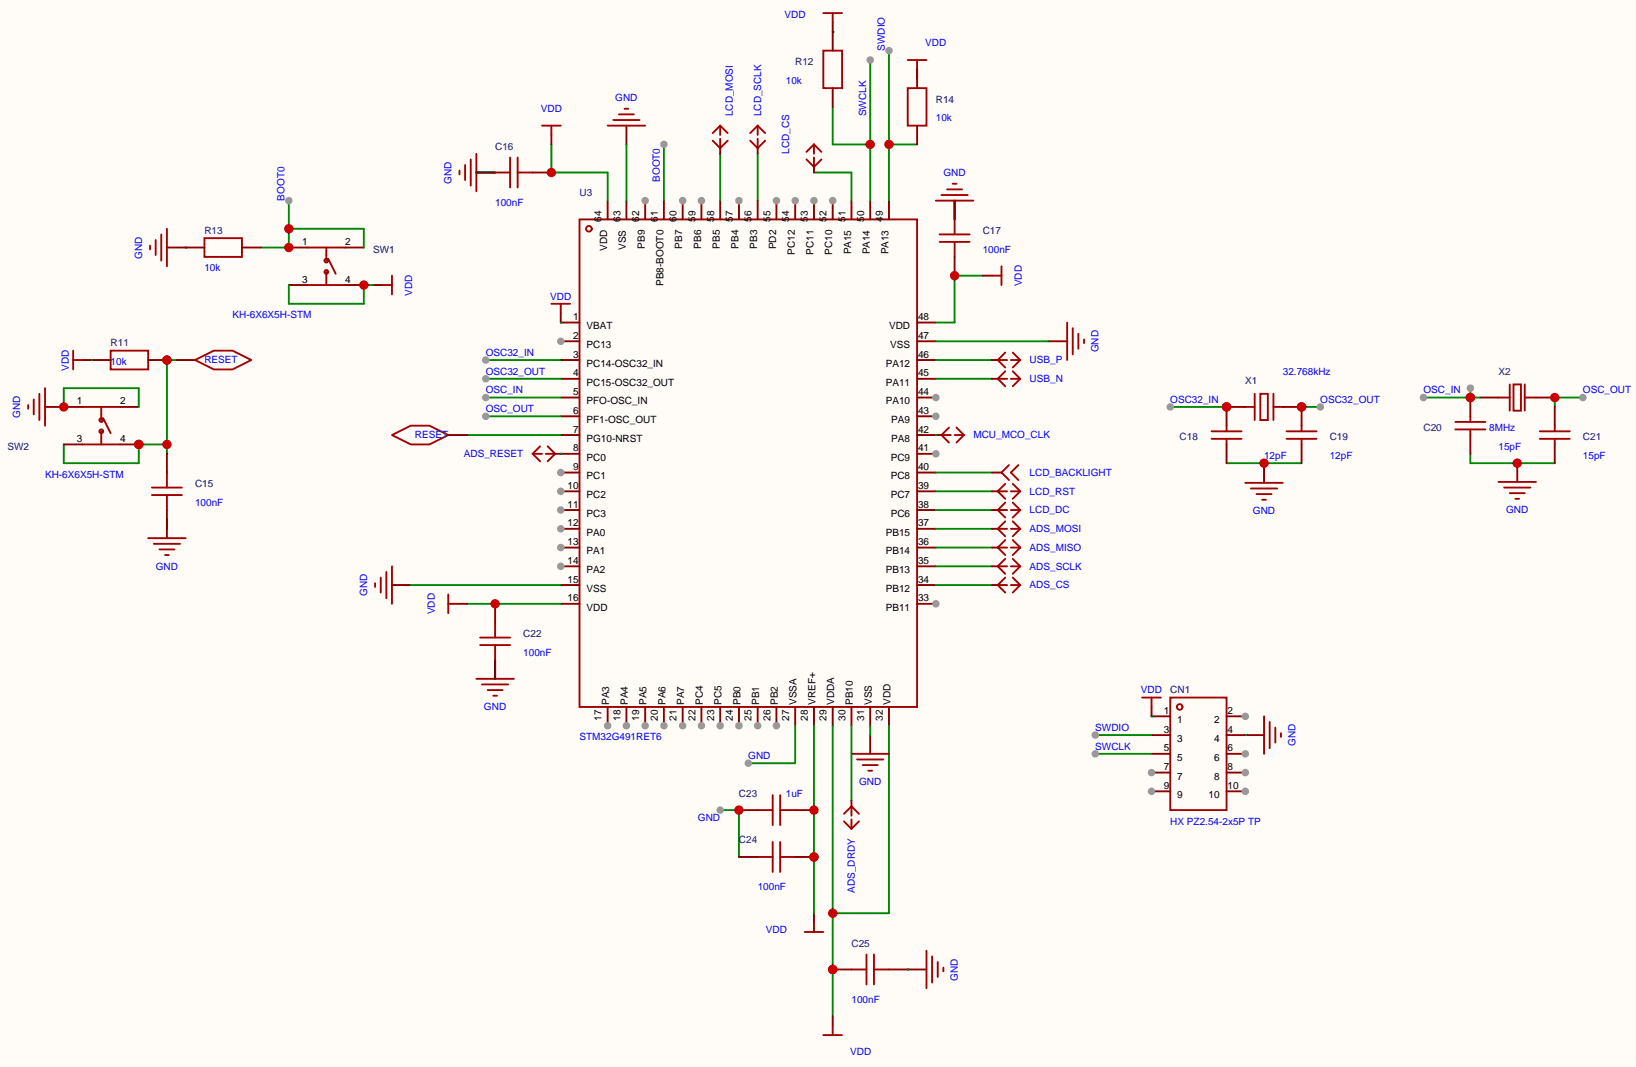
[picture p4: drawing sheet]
<svg xmlns="http://www.w3.org/2000/svg" width="222mm" height="145mm" viewBox="0 0 222 145" stroke-linecap="round" stroke-linejoin="round" font-family="sans-serif">
<path d="M0 0h221.6v144.5h-221.6z" fill="#fffcf7"/>
<path d="M102.6 20.8v6.4" fill="none" stroke="#008700" stroke-width=".25"/>
<g fill="none" stroke="#a10000" stroke-width=".25">
<path d="M78.5 29.7h45.7v66.1h-45.7z"/>
<circle cx="79.8" cy="31" r=".38"/>
</g>
<path d="M75.9 43.7h2.6M75.9 46.2h2.6" fill="none" stroke="#870000" stroke-width=".25"/>
<circle cx="75.9" cy="46.2" r=".51" fill="#999"/>
<path d="M75.9 48.8h2.6M75.9 51.3h2.6M75.9 53.8h2.6M75.9 56.4h2.6M75.9 58.9h2.6M75.9 61.5h2.6M75.9 64h2.6" fill="none" stroke="#870000" stroke-width=".25"/>
<circle cx="75.9" cy="64" r=".51" fill="#999"/>
<path d="M75.9 66.5h2.6" fill="none" stroke="#870000" stroke-width=".25"/>
<circle cx="75.9" cy="66.5" r=".51" fill="#999"/>
<path d="M75.9 69.1h2.6" fill="none" stroke="#870000" stroke-width=".25"/>
<circle cx="75.9" cy="69.1" r=".51" fill="#999"/>
<path d="M75.9 71.6h2.6" fill="none" stroke="#870000" stroke-width=".25"/>
<circle cx="75.9" cy="71.6" r=".51" fill="#999"/>
<path d="M75.9 74.2h2.6" fill="none" stroke="#870000" stroke-width=".25"/>
<circle cx="75.9" cy="74.2" r=".51" fill="#999"/>
<path d="M75.9 76.7h2.6" fill="none" stroke="#870000" stroke-width=".25"/>
<circle cx="75.9" cy="76.7" r=".51" fill="#999"/>
<path d="M75.9 79.2h2.6M75.9 81.8h2.6M82.3 95.8v2.5" fill="none" stroke="#870000" stroke-width=".25"/>
<circle cx="82.3" cy="98.3" r=".51" fill="#999"/>
<path d="M84.8 95.8v2.5" fill="none" stroke="#870000" stroke-width=".25"/>
<circle cx="84.8" cy="98.3" r=".51" fill="#999"/>
<path d="M87.4 95.8v2.5" fill="none" stroke="#870000" stroke-width=".25"/>
<circle cx="87.4" cy="98.3" r=".51" fill="#999"/>
<path d="M89.9 95.8v2.5" fill="none" stroke="#870000" stroke-width=".25"/>
<circle cx="89.9" cy="98.3" r=".51" fill="#999"/>
<path d="M92.5 95.8v2.5" fill="none" stroke="#870000" stroke-width=".25"/>
<circle cx="92.5" cy="98.3" r=".51" fill="#999"/>
<path d="M95 95.8v2.5" fill="none" stroke="#870000" stroke-width=".25"/>
<circle cx="95" cy="98.3" r=".51" fill="#999"/>
<path d="M97.5 95.8v2.5" fill="none" stroke="#870000" stroke-width=".25"/>
<circle cx="97.5" cy="98.3" r=".51" fill="#999"/>
<path d="M100.1 95.8v2.5" fill="none" stroke="#870000" stroke-width=".25"/>
<circle cx="100.1" cy="98.3" r=".51" fill="#999"/>
<path d="M102.6 95.8v2.5" fill="none" stroke="#870000" stroke-width=".25"/>
<circle cx="102.6" cy="98.3" r=".51" fill="#999"/>
<path d="M105.2 95.8v2.5" fill="none" stroke="#870000" stroke-width=".25"/>
<circle cx="105.2" cy="98.3" r=".51" fill="#999"/>
<path d="M107.7 95.8v2.5M110.2 95.8v2.5M112.8 95.8v2.5M115.3 95.8v2.5M117.9 95.8v2.5M120.4 95.8v2.5M124.2 81.8h2.5" fill="none" stroke="#870000" stroke-width=".25"/>
<circle cx="126.7" cy="81.8" r=".51" fill="#999"/>
<path d="M124.2 79.2h2.5M124.2 76.7h2.5M124.2 74.2h2.5M124.2 71.6h2.5M124.2 69.1h2.5M124.2 66.5h2.5M124.2 64h2.5M124.2 61.5h2.5" fill="none" stroke="#870000" stroke-width=".25"/>
<circle cx="126.7" cy="61.5" r=".51" fill="#999"/>
<path d="M124.2 58.9h2.5M124.2 56.4h2.5" fill="none" stroke="#870000" stroke-width=".25"/>
<circle cx="126.7" cy="56.4" r=".51" fill="#999"/>
<path d="M124.2 53.8h2.5" fill="none" stroke="#870000" stroke-width=".25"/>
<circle cx="126.7" cy="53.8" r=".51" fill="#999"/>
<path d="M112.8 27.2v2.5M115.3 27.2v2.5M117.9 27.2v2.5M120.4 27.2v2.5M124.2 51.3h2.5M124.2 48.8h2.5M124.2 46.2h2.5M124.2 43.7h2.5" fill="none" stroke="#870000" stroke-width=".25"/>
<circle cx="112.8" cy="27.2" r=".51" fill="#999"/>
<path d="M110.2 27.2v2.5" fill="none" stroke="#870000" stroke-width=".25"/>
<circle cx="110.2" cy="27.2" r=".51" fill="#999"/>
<path d="M107.7 27.2v2.5" fill="none" stroke="#870000" stroke-width=".25"/>
<circle cx="107.7" cy="27.2" r=".51" fill="#999"/>
<path d="M105.2 27.2v2.5" fill="none" stroke="#870000" stroke-width=".25"/>
<circle cx="105.2" cy="27.2" r=".51" fill="#999"/>
<path d="M100.1 27.2v2.5M102.6 27.2v2.5" fill="none" stroke="#870000" stroke-width=".25"/>
<circle cx="100.1" cy="27.2" r=".51" fill="#999"/>
<path d="M95 27.2v2.5M97.5 27.2v2.5" fill="none" stroke="#870000" stroke-width=".25"/>
<circle cx="95" cy="27.2" r=".51" fill="#999"/>
<path d="M92.5 27.2v2.5" fill="none" stroke="#870000" stroke-width=".25"/>
<circle cx="92.5" cy="27.2" r=".51" fill="#999"/>
<path d="M87.4 27.2v2.5M89.9 27.2v2.5" fill="none" stroke="#870000" stroke-width=".25"/>
<circle cx="87.4" cy="27.2" r=".51" fill="#999"/>
<path d="M64.5 23.4h2.6M82.3 27.2v2.5M84.8 27.2v2.5M129.3 27.2v2.5M6.1 55.1h2.5M200.4 53.8h2.5M208 53.8h2.6M22.6 70.4v2.5M53.1 79.2h2.5M67.1 89.4v2.5M122.9 131.3h2.6" fill="none" stroke="#870000" stroke-width=".25"/>
<g fill="none" stroke="#a10000" stroke-width=".25">
<path d="M62.2 23.1v.5M63 22.4v2M63.8 21.6v3.5M64.5 20.8v5.1M126.7 27.2h5.1M127.5 26.4h3.6M128.3 25.7h2M129 24.9h.5M3.8 54.9v.5M4.6 54.1v2M5.3 53.3v3.6M6.1 52.6v5.1"/>
<path d="M202.9 53.8h1.6M204.5 52.1v3.5M205 52.1h1v3.5h-1zM206.5 52.1v3.5M206.5 53.8h1.5M20.1 72.9h5M20.8 73.7h3.6M21.6 74.4h2M22.4 75.2h.5M50.8 79v.5M51.6 78.2v2.1M52.3 77.5v3.5"/>
<path d="M53.1 76.7v5.1M64.5 91.9h5.1M65.3 92.7h3.5M66 93.5h2.1M66.8 94.2h.5M125.5 128.8v5.1M126.2 129.5v3.6M127 130.3v2M127.8 131.1v.5"/>
</g>
<path d="M74.7 19.6v3.8h7.6v3.8M64.5 23.4h2.6M129.3 27.2v2.5M55.6 79.2h20.3M63.2 81.8h12.7M67.1 89.4v2.5M112.8 98.3v39.4M120.4 98.3v25.4h-7.6" fill="none" stroke="#008700" stroke-width=".25"/>
<g fill="#c00">
<circle cx="112.8" cy="131.3" r=".63"/>
<circle cx="112.8" cy="123.7" r=".63"/>
</g>
<path d="M133.1 37.3h-3.8v6.4h-2.6M107.7 98.3v5.1h-6.4" fill="none" stroke="#008700" stroke-width=".25"/>
<path d="M74.7 18.3v1.3M133.1 37.3h1.3M62 81.8h1.2M110.2 123.7v1.3M112.8 137.7v1.2" fill="none" stroke="#870000" stroke-width=".25"/>
<path d="M73.4 17h2.5M74.7 17v1.3M134.4 37.3h1.2M135.6 36.1v2.5M60.7 80.5v2.6M60.7 81.8h1.3M109 126.2h2.5M110.2 125v1.2M112.8 138.9v1.3M111.5 140.2h2.5" fill="none" stroke="#a10000" stroke-width=".25"/>
<circle cx="101.3" cy="103.4" r=".51" fill="#999"/>
<path d="M102.6 109.7h2M104.6 107.7v4.1M105.7 107.7v4.1M105.7 109.7h2" fill="none" stroke="#a10000" stroke-width=".25"/>
<path d="M100.1 109.7h2.5M107.7 109.7h2.5" fill="none" stroke="#870000" stroke-width=".25"/>
<path d="M110.2 98.3v25.4" fill="none" stroke="#008700" stroke-width=".25"/>
<g fill="#c00">
<circle cx="110.2" cy="116.1" r=".63"/>
<circle cx="110.2" cy="109.7" r=".63"/>
</g>
<path d="M97.5 109.7h2.6v6.4" fill="none" stroke="#008700" stroke-width=".25"/>
<circle cx="100.1" cy="109.7" r=".63" fill="#c00"/>
<circle cx="97.5" cy="109.7" r=".51" fill="#999"/>
<path d="M84.8 17v2.6M22.6 33.5h2.5M142 46.2h2.5M117.9 99.6v2.5" fill="none" stroke="#870000" stroke-width=".25"/>
<g fill="none" stroke="#a10000" stroke-width=".25">
<path d="M82.3 17h5.1M83.1 16.3h3.5M83.8 15.5h2.1M84.6 14.7h.5M20.3 33.3v.5M21.1 32.5v2M21.8 31.8v3.5M22.6 31v5.1M144.5 43.7v5.1M145.3 44.4v3.6M146 45.2v2M146.8 46v.5"/>
<path d="M115.3 102.1h5.1M116.1 102.9h3.5M116.8 103.6h2.1M117.6 104.4h.5"/>
</g>
<path d="M84.8 19.6v7.6M126.7 46.2h15.3M158.5 55.1h7.6M117.9 98.3v1.3" fill="none" stroke="#008700" stroke-width=".25"/>
<circle cx="166.1" cy="55.1" r=".63" fill="#c00"/>
<circle cx="158.5" cy="55.1" r=".51" fill="#999"/>
<path d="M171.2 62.9v2.5M205.5 62.7v2.6" fill="none" stroke="#870000" stroke-width=".25"/>
<path d="M168.7 65.4h5M169.4 66.2h3.6M170.2 66.9h2M170.9 67.7h.5M202.9 65.3h5.1M203.7 66h3.6M204.5 66.8h2M205.2 67.6h.5" fill="none" stroke="#a10000" stroke-width=".25"/>
<path d="M176.3 55.1h2.5" fill="none" stroke="#008700" stroke-width=".25"/>
<circle cx="176.3" cy="55.1" r=".63" fill="#c00"/>
<circle cx="178.8" cy="55.1" r=".51" fill="#999"/>
<path d="M166.1 62.7h10.2M171.2 62.7v.2" fill="none" stroke="#008700" stroke-width=".25"/>
<circle cx="171.2" cy="62.7" r=".63" fill="#c00"/>
<path d="M199.1 61.5v1.2h11.5" fill="none" stroke="#008700" stroke-width=".25"/>
<circle cx="205.5" cy="62.7" r=".63" fill="#c00"/>
<path d="M214.4 53.8h-3.8v1.3" fill="none" stroke="#008700" stroke-width=".25"/>
<circle cx="210.6" cy="53.8" r=".63" fill="#c00"/>
<circle cx="214.4" cy="53.8" r=".51" fill="#999"/>
<path d="M192.8 53.8h7.6M199.1 52.6v1.2" fill="none" stroke="#008700" stroke-width=".25"/>
<circle cx="199.1" cy="53.8" r=".63" fill="#c00"/>
<g fill="#999">
<circle cx="199.1" cy="52.6" r=".51"/>
<circle cx="192.8" cy="53.8" r=".51"/>
</g>
<path d="M65.8 48.8h10.1" fill="none" stroke="#008700" stroke-width=".25"/>
<circle cx="65.8" cy="48.8" r=".51" fill="#999"/>
<path d="M65.8 51.3h10.1" fill="none" stroke="#008700" stroke-width=".25"/>
<circle cx="65.8" cy="51.3" r=".51" fill="#999"/>
<path d="M65.8 53.8h10.1" fill="none" stroke="#008700" stroke-width=".25"/>
<circle cx="65.8" cy="53.8" r=".51" fill="#999"/>
<path d="M65.8 56.4h10.1" fill="none" stroke="#008700" stroke-width=".25"/>
<circle cx="65.8" cy="56.4" r=".51" fill="#999"/>
<path d="M23.9 48.8h-1.3v12.7M63.2 58.9h12.7M8.6 60.2v2.5h10.2v-2.5h3.8" fill="none" stroke="#008700" stroke-width=".25"/>
<g fill="#c00">
<circle cx="22.6" cy="60.2" r=".63"/>
<circle cx="22.6" cy="48.8" r=".63"/>
<circle cx="18.8" cy="60.2" r=".63"/>
</g>
<path d="M112.8 3v1.3M124.2 9.4v1.3M11.2 48.8h1.2M16.3 60.2h2.5" fill="none" stroke="#870000" stroke-width=".25"/>
<g fill="none" stroke="#a10000" stroke-width=".25">
<path d="M111.5 1.8h2.5M112.8 1.8v1.2M122.9 8.1h2.6M124.2 8.1v1.3M9.9 47.5v2.5M9.9 48.8h1.3"/>
<circle cx="13.7" cy="58.4" r=".25"/>
<circle cx="13.7" cy="56.9" r=".25"/>
</g>
<path d="M22.6 70.4v1.2" fill="none" stroke="#008700" stroke-width=".25"/>
<circle cx="18.8" cy="60.2" r=".63" fill="#c00"/>
<path d="M39.1 38.6h2.6M39.1 33.5h2.6M46.7 38.6h2.6M46.7 33.5h2.6M8.6 55.1h2.6M16.3 55.1h2.5M8.6 60.2h2.6M156 97h2.5M166.1 107.2h2.6" fill="none" stroke="#870000" stroke-width=".25"/>
<g fill="none" stroke="#a10000" stroke-width=".25">
<path d="M41.7 38.6h5M41.7 33.5h5M44.2 33.5v1.8M44.2 36.8v1.8M44.4 35.1l1.1 2M11.2 55.1h5.1M13.7 55.1v1.8M13.7 58.4v1.8M14 56.6l1 2.1M11.2 60.2h5.1M158.5 94.5h7.6v15.2h-7.6z"/>
<circle cx="44.2" cy="35.3" r=".25"/>
<circle cx="44.2" cy="36.8" r=".25"/>
<circle cx="159.8" cy="95.8" r=".38"/>
</g>
<circle cx="168.7" cy="107.2" r=".51" fill="#999"/>
<path d="M156 99.6h2.5M166.1 104.6h2.6" fill="none" stroke="#870000" stroke-width=".25"/>
<circle cx="168.7" cy="104.6" r=".51" fill="#999"/>
<path d="M156 102.1h2.5M166.1 102.1h2.6" fill="none" stroke="#870000" stroke-width=".25"/>
<circle cx="168.7" cy="102.1" r=".51" fill="#999"/>
<path d="M156 104.6h2.5" fill="none" stroke="#870000" stroke-width=".25"/>
<circle cx="156" cy="104.6" r=".51" fill="#999"/>
<path d="M166.1 99.6h2.6M156 107.2h2.5" fill="none" stroke="#870000" stroke-width=".25"/>
<circle cx="156" cy="107.2" r=".51" fill="#999"/>
<path d="M166.1 97h2.6" fill="none" stroke="#870000" stroke-width=".25"/>
<circle cx="168.7" cy="97" r=".51" fill="#999"/>
<path d="M156 95.8v1.2" fill="none" stroke="#870000" stroke-width=".25"/>
<path d="M154.7 94.5h2.5M156 94.5v1.3" fill="none" stroke="#a10000" stroke-width=".25"/>
<path d="M148.3 99.6h7.7M156 97h.1" fill="none" stroke="#008700" stroke-width=".25"/>
<circle cx="148.3" cy="99.6" r=".51" fill="#999"/>
<path d="M148.3 102.1h7.7" fill="none" stroke="#008700" stroke-width=".25"/>
<circle cx="148.3" cy="102.1" r=".51" fill="#999"/>
<path d="M23.9 48.8h2.5M60.7 58.9h2.5M168.7 99.6h2.5" fill="none" stroke="#870000" stroke-width=".25"/>
<path d="M26.4 48.8l2.6-1.3h2.5l2.5 1.3-2.5 1.2h-2.5zM53.1 58.9l2.5-1.2h2.6l2.5 1.2-2.5 1.3h-2.6zM171.2 97v5.1M172 97.8v3.5M172.7 98.6v2M173.5 99.3v.5" fill="none" stroke="#a10000" stroke-width=".25"/>
<path d="M120.4 6.9v20.3M120.4 19.6h3.8M168.7 99.6h.1" fill="none" stroke="#008700" stroke-width=".25"/>
<circle cx="120.4" cy="19.6" r=".63" fill="#c00"/>
<circle cx="120.4" cy="6.9" r=".51" fill="#999"/>
<path d="M112.8 14.5v5.1h5.1M117.9 8.1v19.1" fill="none" stroke="#008700" stroke-width=".25"/>
<circle cx="117.9" cy="19.6" r=".63" fill="#c00"/>
<circle cx="117.9" cy="8.1" r=".51" fill="#999"/>
<path d="M112.8 4.3h.1M39.1 27.2v6.3h-3.8M39.1 31h10.2v2.5" fill="none" stroke="#008700" stroke-width=".25"/>
<g fill="#c00">
<circle cx="39.1" cy="33.5" r=".63"/>
<circle cx="39.1" cy="31" r=".63"/>
</g>
<circle cx="39.1" cy="27.2" r=".51" fill="#999"/>
<g fill="none" stroke="#008700" stroke-width=".25">
<path d="M25.1 33.5h.1M97.5 20.8v6.4M110.2 23.4h5.1v3.8M75.9 43.7h.1M126.7 58.9h.1M126.7 48.8h7.7M126.7 51.3h7.7M75.9 61.5h.1M126.7 79.2h7.7M126.7 76.7h7.7M126.7 74.2h7.7M126.7 71.6h7.7"/>
<path d="M126.7 69.1h7.7M126.7 66.5h7.7M126.7 64h7.7M115.3 98.3v10.2"/>
</g>
<g fill="none" stroke="#870000" stroke-width=".25">
<path d="M50.5 38.6h1.3M97.5 20.1v.7M102.6 20.1v.7M110.2 22.6v.8M75.9 42.4v1.3M126.7 58.9h.8M134.4 51.3h.7M134.4 48.8h.7M75.2 61.5h.7M134.4 66.5h.7M134.4 69.1h.7M134.4 71.6h.7"/>
<path d="M134.4 74.2h.7M134.4 76.7h.7M134.4 79.2h.7M134.4 64h1.2M115.3 108.5v.7M112.8 131.3h2.5M120.4 131.3h2.5"/>
</g>
<g fill="none" stroke="#a10000" stroke-width=".25">
<path d="M96.5 19l1 1.1M97.5 17l-1 1M97.5 17l1.1 1M97.5 17v1.3M97.5 18.8v1.3M98.6 19l-1.1 1.1M101.6 19l1 1.1M102.6 17l-1 1M102.6 17l1 1M102.6 17v1.3M102.6 18.8v1.3M103.6 19l-1 1.1"/>
<path d="M110.2 19.6l-1 1M110.2 19.6l1.1 1M110.2 19.6v1.2M51.8 38.6h1.3M53.1 37.3v2.6M109.2 21.6l1 1M110.2 21.3v1.3M111.3 21.6l-1.1 1M74.7 41.1h2.5M75.9 41.1v1.3M127.5 58.9l1 1M127.5 58.9h1.3"/>
<path d="M128.5 57.9l-1 1M129.3 58.9h1.3M129.5 57.9l1.1 1M130.6 58.9l-1.1 1M135.1 51.3l1 1M135.1 51.3h1.3M135.1 48.8l1 1M135.1 48.8h1.3M136.1 50.3l-1 1M136.1 47.8l-1 1M136.9 51.3h1.3M136.9 48.8h1.3"/>
<path d="M137.2 50.3l1 1M137.2 47.8l1 1M138.2 51.3l-1 1M138.2 48.8l-1 1M72.1 61.5l1.1 1M72.1 61.5h1.3M73.2 60.5l-1.1 1M73.9 61.5h1.3M74.2 60.5l1 1M75.2 61.5l-1 1M135.1 66.5l1 1.1M135.1 66.5h1.3"/>
<path d="M135.1 69.1l1 1M135.1 69.1h1.3M135.1 71.6l1 1M135.1 71.6h1.3M135.1 74.2l1 1M135.1 74.2h1.3M135.1 76.7l1 1M135.1 76.7h1.3M135.1 79.2l1 1.1M135.1 79.2h1.3M136.1 65.5l-1 1M136.1 68.1l-1 1"/>
<path d="M136.1 70.6l-1 1M136.1 73.2l-1 1M136.1 75.7l-1 1M136.1 78.2l-1 1M136.7 63l-1.1 1 1.1 1M136.9 66.5h1.3M136.9 69.1h1.3M136.9 71.6h1.3M136.9 74.2h1.3M136.9 76.7h1.3M136.9 79.2h1.3M137.2 65.5l1 1"/>
<path d="M137.2 68.1l1 1M137.2 70.6l1 1M137.2 73.2l1 1M137.2 75.7l1 1M137.2 78.2l1 1M137.9 63l-1 1 1 1M138.2 66.5l-1 1.1M138.2 69.1l-1 1M138.2 71.6l-1 1M138.2 74.2l-1 1M138.2 76.7l-1 1M138.2 79.2l-1 1.1"/>
<path d="M114.3 111.3l1 1M115.3 109.2l1 1M115.3 109.2l-1 1M115.3 109.2v1.3M115.3 111v1.3M116.3 111.3l-1 1M115.3 131.3h2M117.3 129.3v4M118.4 129.3v4"/>
</g>
<circle cx="112.8" cy="131.3" r=".63" fill="#c00"/>
<path d="M127.3 31.8h4M127.3 32.8h4M129.3 32.8v2M118.4 131.3h2" fill="none" stroke="#a10000" stroke-width=".25"/>
<path d="M129.3 27.2v2.5M129.3 34.8v2.5" fill="none" stroke="#870000" stroke-width=".25"/>
<circle cx="129.3" cy="37.3" r=".63" fill="#c00"/>
<path d="M69.1 21.3v4.1M70.1 23.4h2M70.1 21.3v4.1M129.3 29.7v2.1" fill="none" stroke="#a10000" stroke-width=".25"/>
<path d="M64.5 23.4h2.6M72.1 23.4h2.6" fill="none" stroke="#870000" stroke-width=".25"/>
<circle cx="74.7" cy="23.4" r=".63" fill="#c00"/>
<path d="M67.1 23.4h2M105.7 114v4.1" fill="none" stroke="#a10000" stroke-width=".25"/>
<path d="M107.7 116.1h2.5" fill="none" stroke="#870000" stroke-width=".25"/>
<circle cx="110.2" cy="116.1" r=".63" fill="#c00"/>
<path d="M65 87.4h4.1M65 86.4h4.1M67.1 84.3v2.1M102.6 116.1h2M104.6 114v4.1M105.7 116.1h2" fill="none" stroke="#a10000" stroke-width=".25"/>
<path d="M67.1 81.8v2.5M67.1 89.4v2.5M100.1 116.1h2.5" fill="none" stroke="#870000" stroke-width=".25"/>
<circle cx="67.1" cy="81.8" r=".63" fill="#c00"/>
<path d="M164.1 58.4h4M164.1 59.4h4M168.7 55.1h1.2M169.9 53.3v3.6M170.7 53.3h1v3.6h-1zM172.5 55.1h1.2M172.5 53.3v3.6M20.6 67.1h4M20.6 66h4M22.6 64v2M22.6 67.1v2M67.1 87.4v2" fill="none" stroke="#a10000" stroke-width=".25"/>
<path d="M168.7 55.1h-2.6v2.6M173.7 55.1h2.6M22.6 61.5v2.5M22.6 69.1v2.5" fill="none" stroke="#870000" stroke-width=".25"/>
<circle cx="166.1" cy="55.1" r=".63" fill="#c00"/>
<path d="M176.3 55.1v2.6M166.1 60.2v2.5" fill="none" stroke="#870000" stroke-width=".25"/>
<path d="M166.1 57.7v.7M166.1 59.4v.8M174.2 58.4h4.1M174.2 59.4h4.1" fill="none" stroke="#a10000" stroke-width=".25"/>
<circle cx="176.3" cy="55.1" r=".63" fill="#c00"/>
<path d="M20.1 48.8h2.5M176.3 60.2v2.5" fill="none" stroke="#870000" stroke-width=".25"/>
<path d="M15 47.5h5.1v2.5h-5.1zM176.3 57.7v.7M176.3 59.4v.8" fill="none" stroke="#a10000" stroke-width=".25"/>
<path d="M124.2 9.4v1.3M122.9 131.3h.1" fill="none" stroke="#008700" stroke-width=".25"/>
<circle cx="22.6" cy="48.8" r=".63" fill="#c00"/>
<path d="M112.8 4.3v2.6M112.8 11.9v2.6M124.2 9.4v2.5M124.2 17v2.6M25.1 33.5h2.6M32.8 33.5h2.5M12.4 48.8h2.6M199.1 53.8v2.6M199.1 58.9v2.6" fill="none" stroke="#870000" stroke-width=".25"/>
<path d="M111.5 6.9h2.5v5h-2.5zM122.9 11.9h2.6v5.1h-2.6zM27.7 32.3h5.1v2.5h-5.1zM197.1 58.2h4.1M197.1 57.1h4.1" fill="none" stroke="#a10000" stroke-width=".25"/>
<circle cx="199.1" cy="53.8" r=".63" fill="#c00"/>
<path d="M199.1 56.4v.7M199.1 58.2v.7M208.5 59.4h4.1M208.5 58.4h4.1M210.6 57.7v.7M210.6 59.4v.8" fill="none" stroke="#a10000" stroke-width=".25"/>
<path d="M210.6 55.1v2.6M210.6 60.2v2.5" fill="none" stroke="#870000" stroke-width=".25"/>
<path d="M39.1 38.6v2.5h10.2v-2.5h1.2" fill="none" stroke="#008700" stroke-width=".25"/>
<circle cx="49.3" cy="38.6" r=".63" fill="#c00"/>
<path d="M89.9 19.6v7.6" fill="none" stroke="#008700" stroke-width=".25"/>
<circle cx="89.9" cy="19.6" r=".51" fill="#999"/>
<path d="M8.6 55.1v-2.5h10.2v2.5M12.4 48.8h.1" fill="none" stroke="#008700" stroke-width=".25"/>
<circle cx="8.6" cy="55.1" r=".63" fill="#c00"/>
<g font-size="1.4" fill="#00f">
<text x="106.3" y="2.5">VDD</text>
<text x="106.4" y="11.4">10k</text>
<text x="119.8" y="6.9" transform="rotate(-90 119.8 6.9)">SWDIO</text>
<text x="125.3" y="6.3">VDD</text>
<text x="73.2" y="15.2">VDD</text>
<text x="83.3" y="13.7">GND</text>
<text x="99.3" y="15.7" transform="rotate(-90 99.3 15.7)">LCD_MOSI</text>
<text x="103.1" y="15.7" transform="rotate(-90 103.1 15.7)">LCD_SCLK</text>
<text x="117.3" y="15.7" transform="rotate(-90 117.3 15.7)">SWCLK</text>
<text x="126.7" y="16.5">10k</text>
<text x="106.9" y="20.8" transform="rotate(-90 106.9 20.8)">LCD_CS</text>
<text x="127.8" y="23.8">GND</text>
<text x="38.6" y="27.2" transform="rotate(-90 38.6 27.2)">BOOT0</text>
<text x="61.2" y="24.9" transform="rotate(-90 61.2 24.9)">GND</text>
<text x="67.1" y="27.9">100nF</text>
<text x="89.4" y="24.6" transform="rotate(-90 89.4 24.6)">BOOT0</text>
<text x="19.2" y="35" transform="rotate(-90 19.2 35)">GND</text>
<text x="133.1" y="34.2">100nF</text>
<text x="27.7" y="36.8">10k</text>
<text x="55.8" y="40" transform="rotate(-90 55.8 40)">VDD</text>
<text x="74.5" y="40.6">VDD</text>
<text x="138.4" y="38.8" transform="rotate(-90 138.4 38.8)">VDD</text>
<text x="31.5" y="43.1">KH-6X6X5H-STM</text>
<text x="148.8" y="47.7" transform="rotate(-90 148.8 47.7)">GND</text>
<text x="9.3" y="50.2" transform="rotate(-90 9.3 50.2)">VDD</text>
<text x="15" y="49.5">10k</text>
<text x="27.7" y="49.2">RESET</text>
<text x="65.8" y="48.2">OSC32_IN</text>
<text x="65.8" y="50.7">OSC32_OUT</text>
<text x="65.8" y="53.3">OSC_IN</text>
<text x="139.4" y="51.8">USB_N</text>
<text x="139.4" y="49.2">USB_P</text>
<text x="173.7" y="50.7">32.768kHz</text>
<text x="192.8" y="53.3">OSC_IN</text>
<text x="214.4" y="53.3">OSC_OUT</text>
<text x="2.7" y="56.6" transform="rotate(-90 2.7 56.6)">GND</text>
<text x="56.2" y="59.4">RESET</text>
<text x="65.8" y="55.8">OSC_OUT</text>
<text x="131.8" y="59.4">MCU_MCO_CLK</text>
<text x="158.5" y="54.6">OSC32_IN</text>
<text x="178.8" y="54.6">OSC32_OUT</text>
<text x="201.7" y="58.4">8MHz</text>
<text x="6.1" y="64.7">KH-6X6X5H-STM</text>
<text x="62.8" y="61.9">ADS_RESET</text>
<text x="139.4" y="64.5">LCD_BACKLIGHT</text>
<text x="171.2" y="62.2">12pF</text>
<text x="180.1" y="62.2">12pF</text>
<text x="202.9" y="60.9">15pF</text>
<text x="214.4" y="62.2">15pF</text>
<text x="26.4" y="68.5">100nF</text>
<text x="139.4" y="67">LCD_RST</text>
<text x="139.4" y="69.5">LCD_DC</text>
<text x="169.7" y="69.7">GND</text>
<text x="204" y="69.5">GND</text>
<text x="21.1" y="77.2">GND</text>
<text x="139.4" y="72.1">ADS_MOSI</text>
<text x="139.4" y="74.6">ADS_MISO</text>
<text x="139.4" y="77.2">ADS_SCLK</text>
<text x="49.7" y="80.8" transform="rotate(-90 49.7 80.8)">GND</text>
<text x="58.9" y="83.2" transform="rotate(-90 58.9 83.2)">VDD</text>
<text x="139.4" y="79.7">ADS_CS</text>
<text x="70.9" y="88.8">100nF</text>
<text x="154.5" y="93.9">VDD</text>
<text x="65.5" y="96.2">GND</text>
<text x="78.5" y="100.3">STM32G491RET6</text>
<text x="148.3" y="99">SWDIO</text>
<text x="148.3" y="101.5">SWCLK</text>
<text x="175.5" y="101.1" transform="rotate(-90 175.5 101.1)">GND</text>
<text x="101.3" y="102.8">GND</text>
<text x="106.4" y="107.9">1uF</text>
<text x="116.3" y="106.4">GND</text>
<text x="94.5" y="111.2">GND</text>
<text x="158.5" y="111.7">HX PZ2.54-2x5P TP</text>
<text x="102.6" y="120.6">100nF</text>
<text x="115.8" y="120.9" transform="rotate(-90 115.8 120.9)">ADS_DRDY</text>
<text x="103.7" y="126.4">VDD</text>
<text x="115.3" y="135.8">100nF</text>
<text x="129.7" y="132.8" transform="rotate(-90 129.7 132.8)">GND</text>
<text x="115.2" y="142.9">VDD</text>
</g>
<g font-size="1.4" fill="#000080">
<text x="107.7" y="8.8">R12</text>
<text x="126.7" y="13.9">R14</text>
<text x="67.1" y="20.3">C16</text>
<text x="78.5" y="26.6">U3</text>
<text x="27.7" y="31.7">R13</text>
<text x="50.5" y="34.2">SW1</text>
<text x="133.1" y="31.7">C17</text>
<text x="15" y="46.9">R11</text>
<text x="168.7" y="52">X1</text>
<text x="202.9" y="50.7">X2</text>
<text x="159.8" y="59.6">C18</text>
<text x="180.1" y="59.6">C19</text>
<text x="192.8" y="58.4">C20</text>
<text x="214.4" y="59.6">C21</text>
<text x="1" y="60.9">SW2</text>
<text x="26.4" y="66">C15</text>
<text x="70.9" y="86.3">C22</text>
<text x="158.5" y="93.9">CN1</text>
<text x="100.1" y="107.9">C23</text>
<text x="100.1" y="114.2">C24</text>
<text x="115.3" y="128.2">C25</text>
</g>
<g font-size="1.4">
<text x="40.9" y="33.2">1</text>
<text x="46.7" y="33.2">2</text>
<text x="81.5" y="30.1" transform="rotate(-90 81.5 30.1)">64</text>
<text x="82.2" y="34" transform="rotate(-90 82.2 34)">VDD</text>
<text x="84" y="30.1" transform="rotate(-90 84 30.1)">63</text>
<text x="84.8" y="33.9" transform="rotate(-90 84.8 33.9)">VSS</text>
<text x="86.6" y="30.1" transform="rotate(-90 86.6 30.1)">62</text>
<text x="87.3" y="33.7" transform="rotate(-90 87.3 33.7)">PB9</text>
<text x="89.1" y="30.1" transform="rotate(-90 89.1 30.1)">61</text>
<text x="91.6" y="30.1" transform="rotate(-90 91.6 30.1)">60</text>
<text x="92.4" y="33.7" transform="rotate(-90 92.4 33.7)">PB7</text>
<text x="94.2" y="30.1" transform="rotate(-90 94.2 30.1)">59</text>
<text x="94.9" y="33.7" transform="rotate(-90 94.9 33.7)">PB6</text>
<text x="96.7" y="30.1" transform="rotate(-90 96.7 30.1)">58</text>
<text x="97.5" y="33.7" transform="rotate(-90 97.5 33.7)">PB5</text>
<text x="99.3" y="30.1" transform="rotate(-90 99.3 30.1)">57</text>
<text x="100" y="33.7" transform="rotate(-90 100 33.7)">PB4</text>
<text x="101.8" y="30.1" transform="rotate(-90 101.8 30.1)">56</text>
<text x="102.6" y="33.7" transform="rotate(-90 102.6 33.7)">PB3</text>
<text x="104.3" y="30.1" transform="rotate(-90 104.3 30.1)">55</text>
<text x="105.1" y="33.8" transform="rotate(-90 105.1 33.8)">PD2</text>
<text x="106.9" y="30.1" transform="rotate(-90 106.9 30.1)">54</text>
<text x="107.6" y="34.5" transform="rotate(-90 107.6 34.5)">PC12</text>
<text x="109.4" y="30.1" transform="rotate(-90 109.4 30.1)">53</text>
<text x="110.2" y="34.5" transform="rotate(-90 110.2 34.5)">PC11</text>
<text x="112" y="30.1" transform="rotate(-90 112 30.1)">52</text>
<text x="112.7" y="34.5" transform="rotate(-90 112.7 34.5)">PC10</text>
<text x="114.5" y="30.1" transform="rotate(-90 114.5 30.1)">51</text>
<text x="115.3" y="34.5" transform="rotate(-90 115.3 34.5)">PA15</text>
<text x="117" y="30.1" transform="rotate(-90 117 30.1)">50</text>
<text x="117.8" y="34.5" transform="rotate(-90 117.8 34.5)">PA14</text>
<text x="119.6" y="30.1" transform="rotate(-90 119.6 30.1)">49</text>
<text x="120.3" y="34.5" transform="rotate(-90 120.3 34.5)">PA13</text>
<text x="40.9" y="38.3">3</text>
<text x="46.7" y="38.3">4</text>
<text x="89.9" y="38.7" transform="rotate(-90 89.9 38.7)">PB8-BOOT0</text>
<text x="77.6" y="43.4">1</text>
<text x="77.6" y="45.9">2</text>
<text x="79.4" y="44.6">VBAT</text>
<text x="79.4" y="47.2">PC13</text>
<text x="120.4" y="44.6">VDD</text>
<text x="120.6" y="47.2">VSS</text>
<text x="124.3" y="45.9">47</text>
<text x="124.3" y="43.4">48</text>
<text x="77.6" y="48.4">3</text>
<text x="77.6" y="51">4</text>
<text x="77.6" y="53.5">5</text>
<text x="79.4" y="49.7">PC14-OSC32_IN</text>
<text x="79.4" y="52.2">PC15-OSC32_OUT</text>
<text x="120" y="52.2">PA11</text>
<text x="120" y="49.7">PA12</text>
<text x="124.3" y="53.5">44</text>
<text x="124.3" y="51">45</text>
<text x="124.3" y="48.4">46</text>
<text x="10.4" y="59.9">3</text>
<text x="10.4" y="54.8">1</text>
<text x="16.3" y="59.9">4</text>
<text x="16.3" y="54.8">2</text>
<text x="77.6" y="56.1">6</text>
<text x="77.6" y="58.6">7</text>
<text x="79.4" y="54.8">PFO-OSC_IN</text>
<text x="79.4" y="57.3">PF1-OSC_OUT</text>
<text x="79.4" y="59.9">PG10-NRST</text>
<text x="120" y="54.8">PA10</text>
<text x="120.7" y="59.9">PA8</text>
<text x="120.7" y="57.3">PA9</text>
<text x="124.3" y="58.6">42</text>
<text x="124.3" y="56.1">43</text>
<text x="77.6" y="61.1">8</text>
<text x="77.6" y="63.7">9</text>
<text x="79.4" y="62.4">PC0</text>
<text x="79.4" y="64.9">PC1</text>
<text x="120.6" y="64.9">PC8</text>
<text x="120.6" y="62.4">PC9</text>
<text x="124.3" y="63.7">40</text>
<text x="124.3" y="61.1">41</text>
<text x="76.9" y="66.2">10</text>
<text x="76.9" y="68.8">11</text>
<text x="76.9" y="71.3">12</text>
<text x="79.4" y="67.5">PC2</text>
<text x="79.4" y="70">PC3</text>
<text x="120.6" y="70">PC6</text>
<text x="120.6" y="67.5">PC7</text>
<text x="124.3" y="71.3">37</text>
<text x="124.3" y="68.8">38</text>
<text x="124.3" y="66.2">39</text>
<text x="76.9" y="73.8">13</text>
<text x="76.9" y="76.4">14</text>
<text x="79.4" y="72.6">PA0</text>
<text x="79.4" y="75.1">PA1</text>
<text x="79.4" y="77.6">PA2</text>
<text x="120" y="77.6">PB13</text>
<text x="120" y="75.1">PB14</text>
<text x="120" y="72.6">PB15</text>
<text x="124.3" y="76.4">35</text>
<text x="124.3" y="73.8">36</text>
<text x="76.9" y="78.9">15</text>
<text x="76.9" y="81.5">16</text>
<text x="79.4" y="80.2">VSS</text>
<text x="79.4" y="82.7">VDD</text>
<text x="120" y="82.7">PB11</text>
<text x="120" y="80.2">PB12</text>
<text x="124.3" y="81.5">33</text>
<text x="124.3" y="78.9">34</text>
<text x="82.5" y="95.5" transform="rotate(-90 82.5 95.5)">PA3</text>
<text x="85" y="95.5" transform="rotate(-90 85 95.5)">PA4</text>
<text x="87.6" y="95.5" transform="rotate(-90 87.6 95.5)">PA5</text>
<text x="90.1" y="95.5" transform="rotate(-90 90.1 95.5)">PA6</text>
<text x="92.7" y="95.5" transform="rotate(-90 92.7 95.5)">PA7</text>
<text x="95.2" y="95.5" transform="rotate(-90 95.2 95.5)">PC4</text>
<text x="97.7" y="95.5" transform="rotate(-90 97.7 95.5)">PC5</text>
<text x="100.3" y="95.5" transform="rotate(-90 100.3 95.5)">PB0</text>
<text x="102.8" y="95.5" transform="rotate(-90 102.8 95.5)">PB1</text>
<text x="105.4" y="95.5" transform="rotate(-90 105.4 95.5)">PB2</text>
<text x="107.9" y="95.5" transform="rotate(-90 107.9 95.5)">VSSA</text>
<text x="110.4" y="95.5" transform="rotate(-90 110.4 95.5)">VREF+</text>
<text x="113" y="95.5" transform="rotate(-90 113 95.5)">VDDA</text>
<text x="115.5" y="95.5" transform="rotate(-90 115.5 95.5)">PB10</text>
<text x="118.1" y="95.5" transform="rotate(-90 118.1 95.5)">VSS</text>
<text x="120.6" y="95.5" transform="rotate(-90 120.6 95.5)">VDD</text>
<text x="81.5" y="97.6" transform="rotate(-90 81.5 97.6)">17</text>
<text x="84" y="97.6" transform="rotate(-90 84 97.6)">18</text>
<text x="86.6" y="97.6" transform="rotate(-90 86.6 97.6)">19</text>
<text x="89.1" y="97.6" transform="rotate(-90 89.1 97.6)">20</text>
<text x="91.6" y="97.6" transform="rotate(-90 91.6 97.6)">21</text>
<text x="94.2" y="97.6" transform="rotate(-90 94.2 97.6)">22</text>
<text x="96.7" y="97.6" transform="rotate(-90 96.7 97.6)">23</text>
<text x="99.3" y="97.6" transform="rotate(-90 99.3 97.6)">24</text>
<text x="101.8" y="97.6" transform="rotate(-90 101.8 97.6)">25</text>
<text x="104.3" y="97.6" transform="rotate(-90 104.3 97.6)">26</text>
<text x="106.9" y="97.6" transform="rotate(-90 106.9 97.6)">27</text>
<text x="109.4" y="97.6" transform="rotate(-90 109.4 97.6)">28</text>
<text x="112" y="97.6" transform="rotate(-90 112 97.6)">29</text>
<text x="114.5" y="97.6" transform="rotate(-90 114.5 97.6)">30</text>
<text x="117" y="97.6" transform="rotate(-90 117 97.6)">31</text>
<text x="119.6" y="97.6" transform="rotate(-90 119.6 97.6)">32</text>
<text x="157.6" y="96.7">1</text>
<text x="157.6" y="99.2">3</text>
<text x="157.6" y="101.8">5</text>
<text x="159.4" y="98">1</text>
<text x="159.4" y="100.5">3</text>
<text x="164.4" y="100.5">4</text>
<text x="164.4" y="98">2</text>
<text x="166.2" y="101.8">6</text>
<text x="166.2" y="99.2">4</text>
<text x="166.2" y="96.7">2</text>
<text x="157.6" y="104.3">7</text>
<text x="157.6" y="106.9">9</text>
<text x="159.4" y="103">5</text>
<text x="159.4" y="105.6">7</text>
<text x="164.4" y="105.6">8</text>
<text x="164.4" y="103">6</text>
<text x="166.2" y="106.9">10</text>
<text x="166.2" y="104.3">8</text>
<text x="159.4" y="108.1">9</text>
<text x="163.7" y="108.1">10</text>
</g>
</svg>
